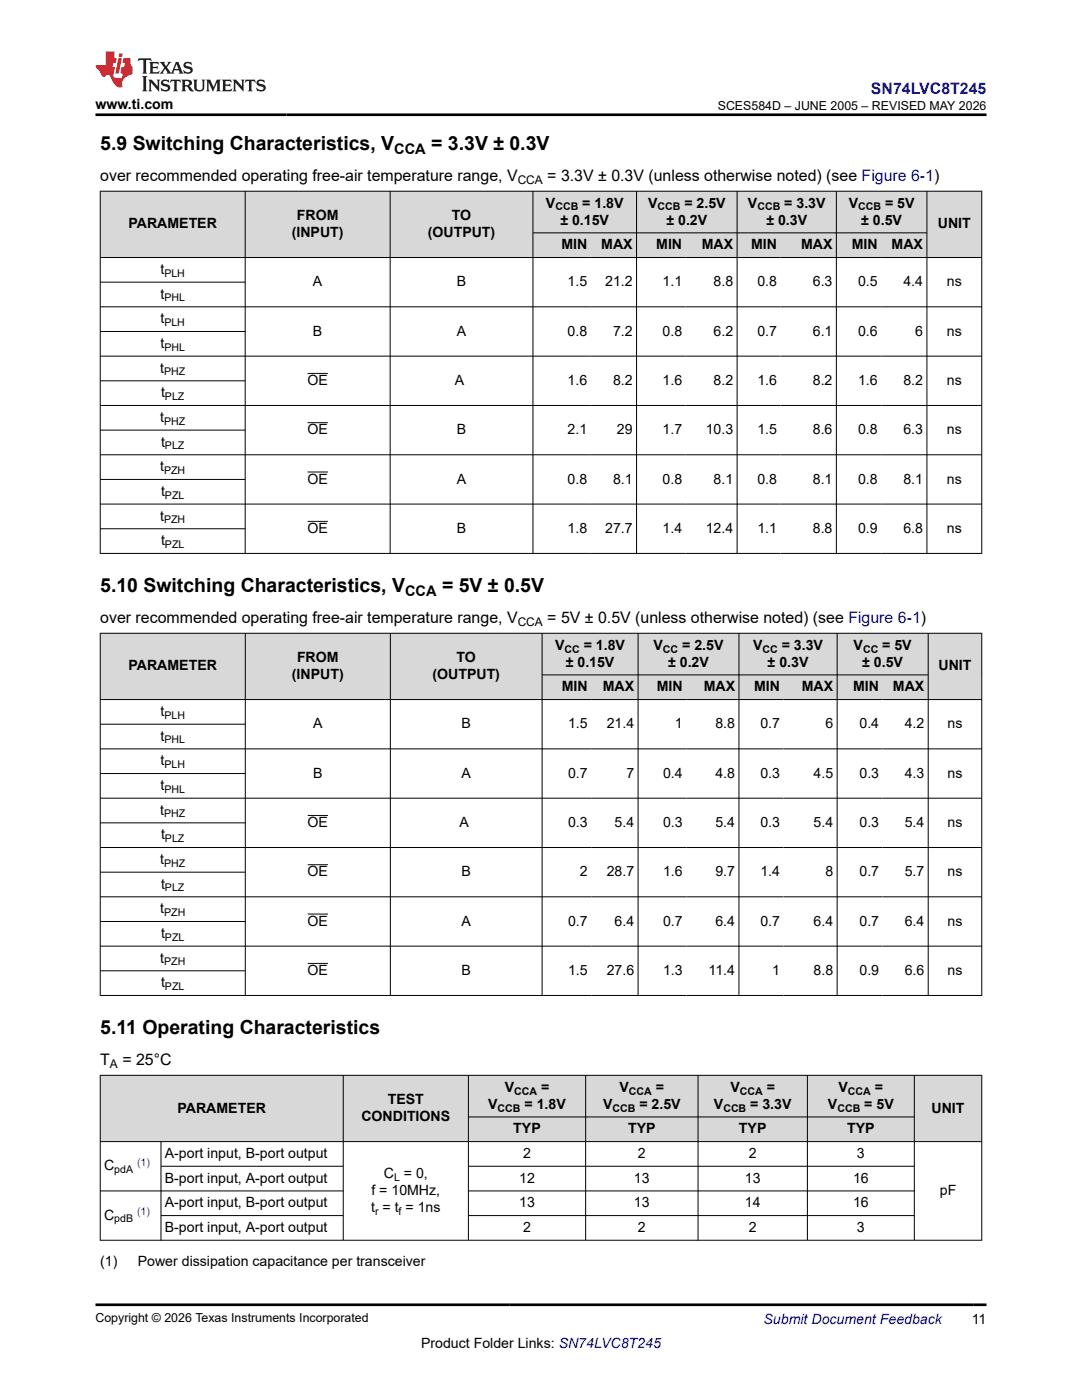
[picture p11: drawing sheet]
<svg xmlns="http://www.w3.org/2000/svg" width="216mm" height="279mm" viewBox="0 0 216 279" stroke-linecap="round" stroke-linejoin="round" font-family="sans-serif">
<g fill="#d8d8d8">
<path d="M20 38.2h175.9v8.3h-175.9z" fill-rule="evenodd"/>
<path d="M20.1 38.2h28.8v13.1h-28.8z" fill-rule="evenodd"/>
<path d="M49 38.2h28.8v13.1h-28.8z" fill-rule="evenodd"/>
<path d="M77.9 38.2h28.4v13.1h-28.4z" fill-rule="evenodd"/>
<path d="M106.4 38.2h20.6v8.2h-20.6z" fill-rule="evenodd"/>
<path d="M127.1 38.2h19.9v8.2h-19.9z" fill-rule="evenodd"/>
<path d="M147.1 38.2h19.7v8.2h-19.7z" fill-rule="evenodd"/>
<path d="M166.9 38.2h18v8.2h-18z" fill-rule="evenodd"/>
<path d="M185 38.2h10.8v13.1h-10.8z" fill-rule="evenodd"/>
<path d="M106.4 46.5h11.5v4.8h-11.5z" fill-rule="evenodd"/>
<path d="M117.9 46.5h9.1v4.8h-9.1z" fill-rule="evenodd"/>
<path d="M127.1 46.5h9.7v4.8h-9.7z" fill-rule="evenodd"/>
<path d="M136.8 46.5h10.2v4.8h-10.2z" fill-rule="evenodd"/>
<path d="M147.1 46.5h8.7v4.8h-8.7z" fill-rule="evenodd"/>
<path d="M155.8 46.5h11v4.8h-11z" fill-rule="evenodd"/>
<path d="M166.9 46.5h8.9v4.8h-8.9z" fill-rule="evenodd"/>
<path d="M175.8 46.5h9.1v4.8h-9.1z" fill-rule="evenodd"/>
</g>
<g fill="none" stroke="#000" stroke-width=".2">
<path d="M19.9 38.2h176.1M20 38.1v72.4M48.9 38.1v72.4M77.9 38.1v72.4M106.3 38.1v72.4M127 38.1v72.4M147.1 38.1v72.4M166.9 38.1v72.4M185 38.1v72.4M195.9 38.1v72.4M19.9 51.4h176.1M19.9 56.3h29.1"/>
<path d="M106.3 46.5h78.7M19.9 66.2h29.1M19.9 76h29.1M61.3 74.5h4.1M196 61.2h-176.1M196 71.1h-176.1M19.9 80.9h176.1M19.9 85.8h29.1M19.9 95.7h29.1M61.3 84.4h4.1M61.3 94.2h4.1M196 90.8h-176.1"/>
<path d="M19.9 105.5h29.1M19.9 110.4h176.1M61.3 104h4.1M196 100.6h-176.1"/>
</g>
<g fill="#d8d8d8">
<path d="M20 126.4h175.9v8.3h-175.9z" fill-rule="evenodd"/>
<path d="M20.1 126.4h28.8v13.2h-28.8z" fill-rule="evenodd"/>
<path d="M49 126.4h28.8v13.2h-28.8z" fill-rule="evenodd"/>
<path d="M78 126.4h30.1v13.2h-30.1z" fill-rule="evenodd"/>
<path d="M108.2 126.4h19.1v8.2h-19.1z" fill-rule="evenodd"/>
<path d="M127.4 126.4h20v8.2h-20z" fill-rule="evenodd"/>
<path d="M147.5 126.4h19.5v8.2h-19.5z" fill-rule="evenodd"/>
<path d="M167.1 126.4h18.1v8.2h-18.1z" fill-rule="evenodd"/>
<path d="M185.3 126.4h10.5v13.2h-10.5z" fill-rule="evenodd"/>
<path d="M108.2 134.8h9.8v4.8h-9.8z" fill-rule="evenodd"/>
<path d="M118 134.8h9.3v4.8h-9.3z" fill-rule="evenodd"/>
<path d="M127.4 134.8h9.5v4.8h-9.5z" fill-rule="evenodd"/>
<path d="M136.9 134.8h10.5v4.8h-10.5z" fill-rule="evenodd"/>
<path d="M147.5 134.8h8.9v4.8h-8.9z" fill-rule="evenodd"/>
<path d="M156.4 134.8h10.6v4.8h-10.6z" fill-rule="evenodd"/>
<path d="M167.1 134.8h9v4.8h-9z" fill-rule="evenodd"/>
<path d="M176.1 134.8h9.1v4.8h-9.1z" fill-rule="evenodd"/>
</g>
<g fill="none" stroke="#000" stroke-width=".2">
<path d="M19.9 126.4h176.1M19.9 139.6h176.1M20 126.3v72.4M48.9 126.3v72.4M77.9 126.3v72.4M108.2 126.3v72.4M108.2 134.7h77.1M127.3 126.3v72.4M147.4 126.3v72.4M167 126.3v72.4M185.2 126.3v72.4M195.9 126.3v72.4"/>
<path d="M19.9 144.5h29.1M19.9 149.5h176.1M19.9 154.4h29.1M196 159.3h-176.1M19.9 164.2h29.1M19.9 174.1h29.1M61.4 162.7h4.1M61.4 172.6h4.1M196 169.1h-176.1M196 179h-176.1M19.9 183.9h29.1M19.9 188.8h176.1"/>
<path d="M19.9 193.7h29.1M19.9 198.7h176.1M61.4 182.4h4.1M61.4 192.3h4.1"/>
</g>
<g fill="#d8d8d8">
<path d="M20 214.6h175.9v8.3h-175.9z" fill-rule="evenodd"/>
<path d="M20.1 214.7h48.3v13.1h-48.3z" fill-rule="evenodd"/>
<path d="M68.6 214.7h24.8v13.1h-24.8z" fill-rule="evenodd"/>
<path d="M93.5 214.7h23.3v8.1h-23.3z" fill-rule="evenodd"/>
<path d="M116.9 214.7h22.3v8.1h-22.3z" fill-rule="evenodd"/>
<path d="M139.3 214.7h21.7v8.1h-21.7z" fill-rule="evenodd"/>
<path d="M161.2 214.7h21.2v8.1h-21.2z" fill-rule="evenodd"/>
<path d="M182.5 214.7h13.3v13.1h-13.3z" fill-rule="evenodd"/>
<path d="M93.5 223h23.3v4.8h-23.3z" fill-rule="evenodd"/>
<path d="M116.9 223h22.3v4.8h-22.3z" fill-rule="evenodd"/>
<path d="M139.3 223h21.7v4.8h-21.7z" fill-rule="evenodd"/>
<path d="M161.2 223h21.2v4.8h-21.2z" fill-rule="evenodd"/>
</g>
<g fill="none" stroke="#000" stroke-width=".2">
<path d="M19.9 214.6h176.1M20 214.5v33.1M68.5 214.5v33.1M93.5 214.5v33.1M116.9 214.5v33.1M139.3 214.5v33.1M161.1 214.5v33.1M182.4 214.5v33.1M195.9 214.5v33.1M19.9 227.8h176.1M32.1 227.8v19.8M32.1 232.8h36.5"/>
<path d="M68.6 237.7h-48.7M93.5 222.9h89M93.5 237.7h89M93.5 232.8h89M19.9 247.5h176.1M32.1 242.6h36.5M93.5 242.6h89"/>
</g>
<path d="M27.7 11.6l-.2 .6 .5-.2h.6v.1v2.2l-.2 .4h1l-.2-.4v-2.2v-.1h.5l.5 .2-.1-.6zM29.8 12.4l.2 .3v1.6l-.2 .4h1.9l.1-.6a1.08 1.08 0 0 1-1.3 .2v-.7h.6l.4 .2v-.7l-.4 .2h-.6v-.5l.2-.2a1 1 0 0 1 1 .3l-.1-.5zM31.8 12.4l1 1.1-1 1.2h.9l-.2-.2 .4-.8 .5 .8-.2 .2h1.6l-.2-.2 .1-.5h1l.1 .5-.1 .2h.9l-.2-.4-.8-1.9h-.5l-1 2.1-.8-1.1 .9-1h-.8l.2 .2-.5 .6-.3-.6 .1-.2zM35.2 12.8l.4 1h-.8zM36.8 12.5a.65 .65 0 0 0-.2 .7 .65 .65 0 0 0 .6 .5l.7 .1 .1 .3a.79 .79 0 0 1-.7 .4 .79 .79 0 0 1-.7-.5l.1 .7 .2-.1a.93 .93 0 0 0 1.1 0 .93 .93 0 0 0 .4-.9 1.46 1.46 0 0 0-1.2-.6l-.1-.3a1.09 1.09 0 0 1 1.2 .2l-.2-.6-.1 .1-.6-.2zM28.4 15.2l.2 .4v2.2l-.2 .4h1l-.2-.4v-2.2l.2-.4zM29.6 15.9l.2 .4v1.5l-.2 .4h.8l-.3-.4v-1.3l1.7 1.8v-2l.2-.4h-.8l.2 .2 .1 1.1-1.2-1.3zM32.3 16a.65 .65 0 0 0-.2 .8 .65 .65 0 0 0 .7 .4l.6 .2 .1 .2a.79 .79 0 0 1-.7 .4 .79 .79 0 0 1-.7-.5l.1 .7 .2-.1a.93 .93 0 0 0 1.1 .1 .93 .93 0 0 0 .4-1 1.46 1.46 0 0 0-1.2-.5l-.1-.4a1.09 1.09 0 0 1 1.2 .2l-.2-.6-.1 .1-.6-.1zM34.1 15.9l-.1 .6a.63 .63 0 0 1 .7-.3l.1 1.6-.3 .4h1l-.2-.4v-1.6a.66 .66 0 0 1 .8 .3l-.1-.6zM36.2 15.9l.2 .4v1.5l-.2 .4h.9l-.2-.2v-.7h.5l.1 .2a.79 .79 0 0 0 1.2 .6l-1-.9a.61 .61 0 0 0 .6-.6 .61 .61 0 0 0-.5-.7zM36.9 16.2h.2a.47 .47 0 0 1 .5 .1 .47 .47 0 0 1 .1 .5l-.2 .1-.6 .1zM38.5 15.9l.2 .2a2.27 2.27 0 0 0 .4 2 1.04 1.04 0 0 0 1.7-.7v-1.3l.2-.2h-.8l.2 .4v1.1a.6 .6 0 0 1-.6 .6 .6 .6 0 0 1-.6-.6v-1.1l.3-.4zM41.1 15.9l.2 .4v1.5l-.2 .4h.7l-.2-.4v-1.4l.9 1.9 .8-1.9v1.4l-.2 .4h1l-.3-.4v-1.5l.3-.4h-.8l-.7 1.5-.7-1.5zM44.3 15.9l.2 .4v1.5l-.2 .4h1.9l.1-.6a1.09 1.09 0 0 1-1.3 .2v-.7h.6l.4 .2v-.6l-.4 .2h-.6v-.6l.2-.1a1.01 1.01 0 0 1 1 .3l-.1-.6zM46.4 15.9l.3 .4v1.5l-.3 .4h.8l-.2-.4v-1.3l1.6 1.8v-2l.2-.4h-.7l.2 .2v1.1l-1.2-1.3zM49 15.9l-.1 .6a.63 .63 0 0 1 .8-.3v1.6l-.3 .4h1l-.2-.4v-1.6a.66 .66 0 0 1 .8 .3l-.1-.6zM51.4 16a.65 .65 0 0 0-.2 .8 .65 .65 0 0 0 .6 .4l.6 .2 .2 .2a.79 .79 0 0 1-.8 .4 .79 .79 0 0 1-.6-.5l.1 .7 .2-.1a.93 .93 0 0 0 1 .1 .93 .93 0 0 0 .5-1 1.46 1.46 0 0 0-1.3-.5l-.1-.4a1.09 1.09 0 0 1 1.3 .2l-.2-.6-.2 .1-.5-.1z" fill="#231f20"/>
<path d="M21.1 10.3v2.7h-2.1l.1 .4 .9 1a.95 .95 0 0 0 .9 .9 .59 .59 0 0 1 .6-.4 .59 .59 0 0 1 .5 .3l.4 .8a1.59 1.59 0 0 0 2.1 1.4 1.61 1.61 0 0 1 1-2.3l1-.3-.1-1.5a1.59 1.59 0 0 1-.4-1.7h-1.4l-.2 .9h.5l-.1 .9h-.5l-.2 .9v.3l.4 .1-.2 .9h-.6a.73 .73 0 0 1-1.1-.7l.3-1.5h-.5l.2-.9h.5l.2-.9h-.5v-1.3zM23.6 11.6l-.6 3.1h.7l.6-3.1zM23.8 10.7l-.1 .6h.7l.1-.6z" fill="#ed1c24"/>
<path d="M19 22.9h177.8M19 260.4h177.8" fill="none" stroke="#000" stroke-width=".53"/>
<g font-size="3.9">
<text x="20" y="29.9">5.9 Switching Characteristics, V</text>
<text x="86" y="29.9">= 3.3V ± 0.3V</text>
<text x="20" y="118.1">5.10 Switching Characteristics, V</text>
<text x="88.2" y="118.1">= 5V ± 0.5V</text>
<text x="20" y="206.3">5.11 Operating Characteristics</text>
</g>
<text font-size="3.2" fill="#00f" x="173.8" y="18.7">SN74LVC8T245</text>
<g font-size="3.2">
<text x="20" y="36.1">over recommended operating free-air temperature range, V</text>
<text x="109.2" y="36.1">= 3.3V ± 0.3V (unless otherwise noted) (see Figure 6-1)</text>
<text x="20" y="124.3">over recommended operating free-air temperature range, V</text>
<text x="109.2" y="124.3">= 5V ± 0.5V (unless otherwise noted) (see Figure 6-1)</text>
<text x="20" y="212.5">T</text>
<text x="24.4" y="212.5">= 25°C</text>
</g>
<g font-size="2.9">
<text x="78.7" y="30.7">CCA</text>
<text x="80.8" y="118.9">CCA</text>
</g>
<g font-size="2.8">
<text x="19" y="21.8">www.ti.com</text>
<text x="108.9" y="41.4">V</text>
<text x="116.2" y="41.4">= 1.8V</text>
<text x="129.3" y="41.4">V</text>
<text x="136.6" y="41.4">= 2.5V</text>
<text x="149.2" y="41.4">V</text>
<text x="156.5" y="41.4">= 3.3V</text>
<text x="169.4" y="41.4">V</text>
<text x="176.6" y="41.4">= 5V</text>
<text x="25.6" y="45.6">PARAMETER</text>
<text x="58.2" y="47.3">(INPUT)</text>
<text x="59.2" y="43.9">FROM</text>
<text x="85.4" y="47.3">(OUTPUT)</text>
<text x="90.2" y="43.9">TO</text>
<text x="111.8" y="44.8">± 0.15V</text>
<text x="133" y="44.8">± 0.2V</text>
<text x="152.9" y="44.8">± 0.3V</text>
<text x="171.9" y="44.8">± 0.5V</text>
<text x="187.1" y="45.6">UNIT</text>
<text x="112" y="49.7">MIN</text>
<text x="120" y="49.7">MAX</text>
<text x="131" y="49.7">MIN</text>
<text x="140" y="49.7">MAX</text>
<text x="149.9" y="49.7">MIN</text>
<text x="159.8" y="49.7">MAX</text>
<text x="170" y="49.7">MIN</text>
<text x="177.9" y="49.7">MAX</text>
<text x="32" y="54.7">t</text>
<text x="32" y="59.6">t</text>
<text x="62.4" y="57.1">A</text>
<text x="91.2" y="57.1">B</text>
<text x="113.3" y="57.1">1.5</text>
<text x="120.8" y="57.1">21.2</text>
<text x="132.2" y="57.1">1.1</text>
<text x="142.4" y="57.1">8.8</text>
<text x="151.1" y="57.1">0.8</text>
<text x="162.2" y="57.1">6.3</text>
<text x="171.2" y="57.1">0.5</text>
<text x="180.3" y="57.1">4.4</text>
<text x="188.9" y="57.1">ns</text>
<text x="32" y="64.5">t</text>
<text x="32" y="69.4">t</text>
<text x="62.4" y="67">B</text>
<text x="91.2" y="67">A</text>
<text x="113.3" y="67">0.8</text>
<text x="122.3" y="67">7.2</text>
<text x="132.2" y="67">0.8</text>
<text x="142.4" y="67">6.2</text>
<text x="151.1" y="67">0.7</text>
<text x="162.2" y="67">6.1</text>
<text x="171.2" y="67">0.6</text>
<text x="182.6" y="67">6</text>
<text x="188.9" y="67">ns</text>
<text x="32" y="74.3">t</text>
<text x="61.3" y="76.8">OE</text>
<text x="90.8" y="76.8">A</text>
<text x="113.3" y="76.8">1.6</text>
<text x="122.3" y="76.8">8.2</text>
<text x="132.2" y="76.8">1.6</text>
<text x="142.4" y="76.8">8.2</text>
<text x="151.1" y="76.8">1.6</text>
<text x="162.2" y="76.8">8.2</text>
<text x="171.2" y="76.8">1.6</text>
<text x="180.3" y="76.8">8.2</text>
<text x="188.9" y="76.8">ns</text>
<text x="32.1" y="79.3">t</text>
<text x="32" y="84.2">t</text>
<text x="32.1" y="89.1">t</text>
<text x="61.3" y="86.7">OE</text>
<text x="91.2" y="86.7">B</text>
<text x="113.3" y="86.7">2.1</text>
<text x="123.1" y="86.7">29</text>
<text x="132.2" y="86.7">1.7</text>
<text x="140.8" y="86.7">10.3</text>
<text x="151.1" y="86.7">1.5</text>
<text x="162.2" y="86.7">8.6</text>
<text x="171.2" y="86.7">0.8</text>
<text x="180.3" y="86.7">6.3</text>
<text x="188.9" y="86.7">ns</text>
<text x="32" y="94">t</text>
<text x="32.1" y="99">t</text>
<text x="61.3" y="96.5">OE</text>
<text x="91.2" y="96.5">A</text>
<text x="113.3" y="96.5">0.8</text>
<text x="122.3" y="96.5">8.1</text>
<text x="132.2" y="96.5">0.8</text>
<text x="142.4" y="96.5">8.1</text>
<text x="151.1" y="96.5">0.8</text>
<text x="162.2" y="96.5">8.1</text>
<text x="171.2" y="96.5">0.8</text>
<text x="180.3" y="96.5">8.1</text>
<text x="188.9" y="96.5">ns</text>
<text x="32" y="103.9">t</text>
<text x="61.3" y="106.3">OE</text>
<text x="91.2" y="106.3">B</text>
<text x="113.3" y="106.3">1.8</text>
<text x="120.8" y="106.3">27.7</text>
<text x="132.2" y="106.3">1.4</text>
<text x="140.8" y="106.3">12.4</text>
<text x="151.1" y="106.3">1.1</text>
<text x="162.2" y="106.3">8.8</text>
<text x="171.2" y="106.3">0.9</text>
<text x="180.3" y="106.3">6.8</text>
<text x="188.9" y="106.3">ns</text>
<text x="32.1" y="108.8">t</text>
<text x="110.8" y="129.7">V</text>
<text x="116.5" y="129.7">= 1.8V</text>
<text x="130.4" y="129.7">V</text>
<text x="136.1" y="129.7">= 2.5V</text>
<text x="150.3" y="129.7">V</text>
<text x="156" y="129.7">= 3.3V</text>
<text x="170.3" y="129.7">V</text>
<text x="176" y="129.7">= 5V</text>
<text x="25.6" y="133.8">PARAMETER</text>
<text x="58.2" y="135.5">(INPUT)</text>
<text x="59.3" y="132.1">FROM</text>
<text x="86.3" y="135.5">(OUTPUT)</text>
<text x="91.1" y="132.1">TO</text>
<text x="112.1" y="138">MIN</text>
<text x="112.9" y="133">± 0.15V</text>
<text x="120.3" y="138">MAX</text>
<text x="131.1" y="138">MIN</text>
<text x="133.3" y="133">± 0.2V</text>
<text x="140.4" y="138">MAX</text>
<text x="150.5" y="138">MIN</text>
<text x="153.2" y="133">± 0.3V</text>
<text x="160" y="138">MAX</text>
<text x="170.2" y="138">MIN</text>
<text x="172.1" y="133">± 0.5V</text>
<text x="178.2" y="138">MAX</text>
<text x="187.3" y="133.8">UNIT</text>
<text x="32" y="142.9">t</text>
<text x="32" y="147.8">t</text>
<text x="62.5" y="145.3">A</text>
<text x="92.1" y="145.3">B</text>
<text x="113.3" y="145.3">1.5</text>
<text x="121.1" y="145.3">21.4</text>
<text x="134.7" y="145.3">1</text>
<text x="142.8" y="145.3">8.8</text>
<text x="151.7" y="145.3">0.7</text>
<text x="164.7" y="145.3">6</text>
<text x="171.5" y="145.3">0.4</text>
<text x="180.5" y="145.3">4.2</text>
<text x="189.1" y="145.3">ns</text>
<text x="32" y="152.7">t</text>
<text x="62.5" y="155.2">B</text>
<text x="92.1" y="155.2">A</text>
<text x="113.3" y="155.2">0.7</text>
<text x="125" y="155.2">7</text>
<text x="132.3" y="155.2">0.4</text>
<text x="142.8" y="155.2">4.8</text>
<text x="151.7" y="155.2">0.3</text>
<text x="162.4" y="155.2">4.5</text>
<text x="171.5" y="155.2">0.3</text>
<text x="180.5" y="155.2">4.3</text>
<text x="189.1" y="155.2">ns</text>
<text x="32" y="157.6">t</text>
<text x="32" y="162.6">t</text>
<text x="32.1" y="167.5">t</text>
<text x="61.4" y="165">OE</text>
<text x="91.7" y="165">A</text>
<text x="113.3" y="165">0.3</text>
<text x="122.6" y="165">5.4</text>
<text x="132.3" y="165">0.3</text>
<text x="142.8" y="165">5.4</text>
<text x="151.7" y="165">0.3</text>
<text x="162.4" y="165">5.4</text>
<text x="171.5" y="165">0.3</text>
<text x="180.5" y="165">5.4</text>
<text x="189.1" y="165">ns</text>
<text x="32" y="172.4">t</text>
<text x="32.1" y="177.3">t</text>
<text x="61.4" y="174.9">OE</text>
<text x="92.1" y="174.9">B</text>
<text x="115.7" y="174.9">2</text>
<text x="121.1" y="174.9">28.7</text>
<text x="132.3" y="174.9">1.6</text>
<text x="142.8" y="174.9">9.7</text>
<text x="151.7" y="174.9">1.4</text>
<text x="164.7" y="174.9">8</text>
<text x="171.5" y="174.9">0.7</text>
<text x="180.5" y="174.9">5.7</text>
<text x="189.1" y="174.9">ns</text>
<text x="32" y="182.3">t</text>
<text x="61.4" y="184.7">OE</text>
<text x="92.1" y="184.7">A</text>
<text x="113.3" y="184.7">0.7</text>
<text x="122.6" y="184.7">6.4</text>
<text x="132.3" y="184.7">0.7</text>
<text x="142.8" y="184.7">6.4</text>
<text x="151.7" y="184.7">0.7</text>
<text x="162.4" y="184.7">6.4</text>
<text x="171.5" y="184.7">0.7</text>
<text x="180.5" y="184.7">6.4</text>
<text x="189.1" y="184.7">ns</text>
<text x="32.1" y="187.2">t</text>
<text x="32" y="192.1">t</text>
<text x="32.1" y="197">t</text>
<text x="61.4" y="194.6">OE</text>
<text x="92.1" y="194.6">B</text>
<text x="113.3" y="194.6">1.5</text>
<text x="121.1" y="194.6">27.6</text>
<text x="132.3" y="194.6">1.3</text>
<text x="141.4" y="194.6">11.4</text>
<text x="154.1" y="194.6">1</text>
<text x="162.4" y="194.6">8.8</text>
<text x="171.5" y="194.6">0.9</text>
<text x="180.5" y="194.6">6.6</text>
<text x="189.1" y="194.6">ns</text>
<text x="77.4" y="220.3">TEST</text>
<text x="97.4" y="221.3">V</text>
<text x="100.7" y="217.9">V</text>
<text x="104.7" y="221.3">= 1.8V</text>
<text x="108" y="217.9">=</text>
<text x="120.3" y="221.3">V</text>
<text x="123.6" y="217.9">V</text>
<text x="127.6" y="221.3">= 2.5V</text>
<text x="130.9" y="217.9">=</text>
<text x="142.5" y="221.3">V</text>
<text x="145.7" y="217.9">V</text>
<text x="149.7" y="221.3">= 3.3V</text>
<text x="153" y="217.9">=</text>
<text x="165.2" y="221.3">V</text>
<text x="167.3" y="217.9">V</text>
<text x="172.5" y="221.3">= 5V</text>
<text x="174.6" y="217.9">=</text>
<text x="35.4" y="222">PARAMETER</text>
<text x="72.1" y="223.7">CONDITIONS</text>
<text x="102.4" y="226.2">TYP</text>
<text x="125.3" y="226.2">TYP</text>
<text x="147.5" y="226.2">TYP</text>
<text x="169" y="226.2">TYP</text>
<text x="185.9" y="222">UNIT</text>
<text x="20.8" y="233.6">C</text>
<text x="32.9" y="231.1">A-port input, B-port output</text>
<text x="104.4" y="231.1">2</text>
<text x="127.3" y="231.1">2</text>
<text x="149.4" y="231.1">2</text>
<text x="171" y="231.1">3</text>
<text x="32.9" y="236">B-port input, A-port output</text>
<text x="74.1" y="238.5">f = 10MHz,</text>
<text x="76.6" y="235.1">C = 0,</text>
<text x="103.6" y="236">12</text>
<text x="126.5" y="236">13</text>
<text x="148.6" y="236">13</text>
<text x="170.2" y="236">16</text>
<text x="187.5" y="238.5">pF</text>
<text x="20.8" y="243.4">C</text>
<text x="32.9" y="240.9">A-port input, B-port output</text>
<text x="32.9" y="245.9">B-port input, A-port output</text>
<text x="74.1" y="241.9">t = t = 1ns</text>
<text x="103.6" y="240.9">13</text>
<text x="104.4" y="245.9">2</text>
<text x="126.5" y="240.9">13</text>
<text x="127.3" y="245.9">2</text>
<text x="148.6" y="240.9">14</text>
<text x="149.4" y="245.9">2</text>
<text x="170.2" y="240.9">16</text>
<text x="171" y="245.9">3</text>
<text x="20" y="252.7">(1)</text>
<text x="27.5" y="252.7">Power dissipation capacitance per transceiver</text>
<text x="84" y="269">Product Folder Links: SN74LVC8T245</text>
<text x="193.9" y="264.2">11</text>
</g>
<text font-size="2.8" fill="#00f" x="152.4" y="264.2">Submit Document Feedback</text>
<g font-size="2.5">
<text x="143.2" y="21.9">SCES584D – JUNE 2005 – REVISED MAY 2026</text>
<text x="19" y="263.9">Copyright © 2026 Texas Instruments Incorporated</text>
</g>
<g font-size="2.4">
<text x="103.3" y="36.7">CCA</text>
<text x="103.3" y="124.9">CCA</text>
<text x="21.9" y="213.1">A</text>
</g>
<g font-size="2.1">
<text x="110.8" y="42">CCB</text>
<text x="131.2" y="42">CCB</text>
<text x="151.1" y="42">CCB</text>
<text x="171.2" y="42">CCB</text>
<text x="32.8" y="55.2">PLH</text>
<text x="32.8" y="60.2">PHL</text>
<text x="32.8" y="65.1">PLH</text>
<text x="32.8" y="70">PHL</text>
<text x="32.7" y="74.9">PHZ</text>
<text x="32.9" y="79.8">PLZ</text>
<text x="32.7" y="84.8">PHZ</text>
<text x="32.9" y="89.7">PLZ</text>
<text x="32.7" y="94.6">PZH</text>
<text x="32.9" y="99.5">PZL</text>
<text x="32.7" y="104.4">PZH</text>
<text x="32.9" y="109.4">PZL</text>
<text x="112.6" y="130.2">CC</text>
<text x="132.3" y="130.2">CC</text>
<text x="152.1" y="130.2">CC</text>
<text x="172.2" y="130.2">CC</text>
<text x="32.8" y="143.5">PLH</text>
<text x="32.8" y="148.4">PHL</text>
<text x="32.8" y="153.3">PLH</text>
<text x="32.8" y="158.2">PHL</text>
<text x="32.7" y="163.1">PHZ</text>
<text x="32.7" y="173">PHZ</text>
<text x="32.9" y="168.1">PLZ</text>
<text x="32.9" y="177.9">PLZ</text>
<text x="32.7" y="182.8">PZH</text>
<text x="32.9" y="187.7">PZL</text>
<text x="32.7" y="192.7">PZH</text>
<text x="32.9" y="197.6">PZL</text>
<text x="99.3" y="221.8">CCB</text>
<text x="102.6" y="218.4">CCA</text>
<text x="122.2" y="221.8">CCB</text>
<text x="125.5" y="218.4">CCA</text>
<text x="144.3" y="221.8">CCB</text>
<text x="147.6" y="218.4">CCA</text>
<text x="167.1" y="221.8">CCB</text>
<text x="169.2" y="218.4">CCA</text>
<text x="22.8" y="234.1">pdA</text>
<text x="78.6" y="235.7">L</text>
<text x="22.8" y="244">pdB</text>
<text x="74.8" y="242.4">r</text>
<text x="79.5" y="242.4">f</text>
</g>
<g font-size="2.1" fill="#00f">
<text x="27.4" y="232.6">(1)</text>
<text x="27.4" y="242.5">(1)</text>
</g>
</svg>
